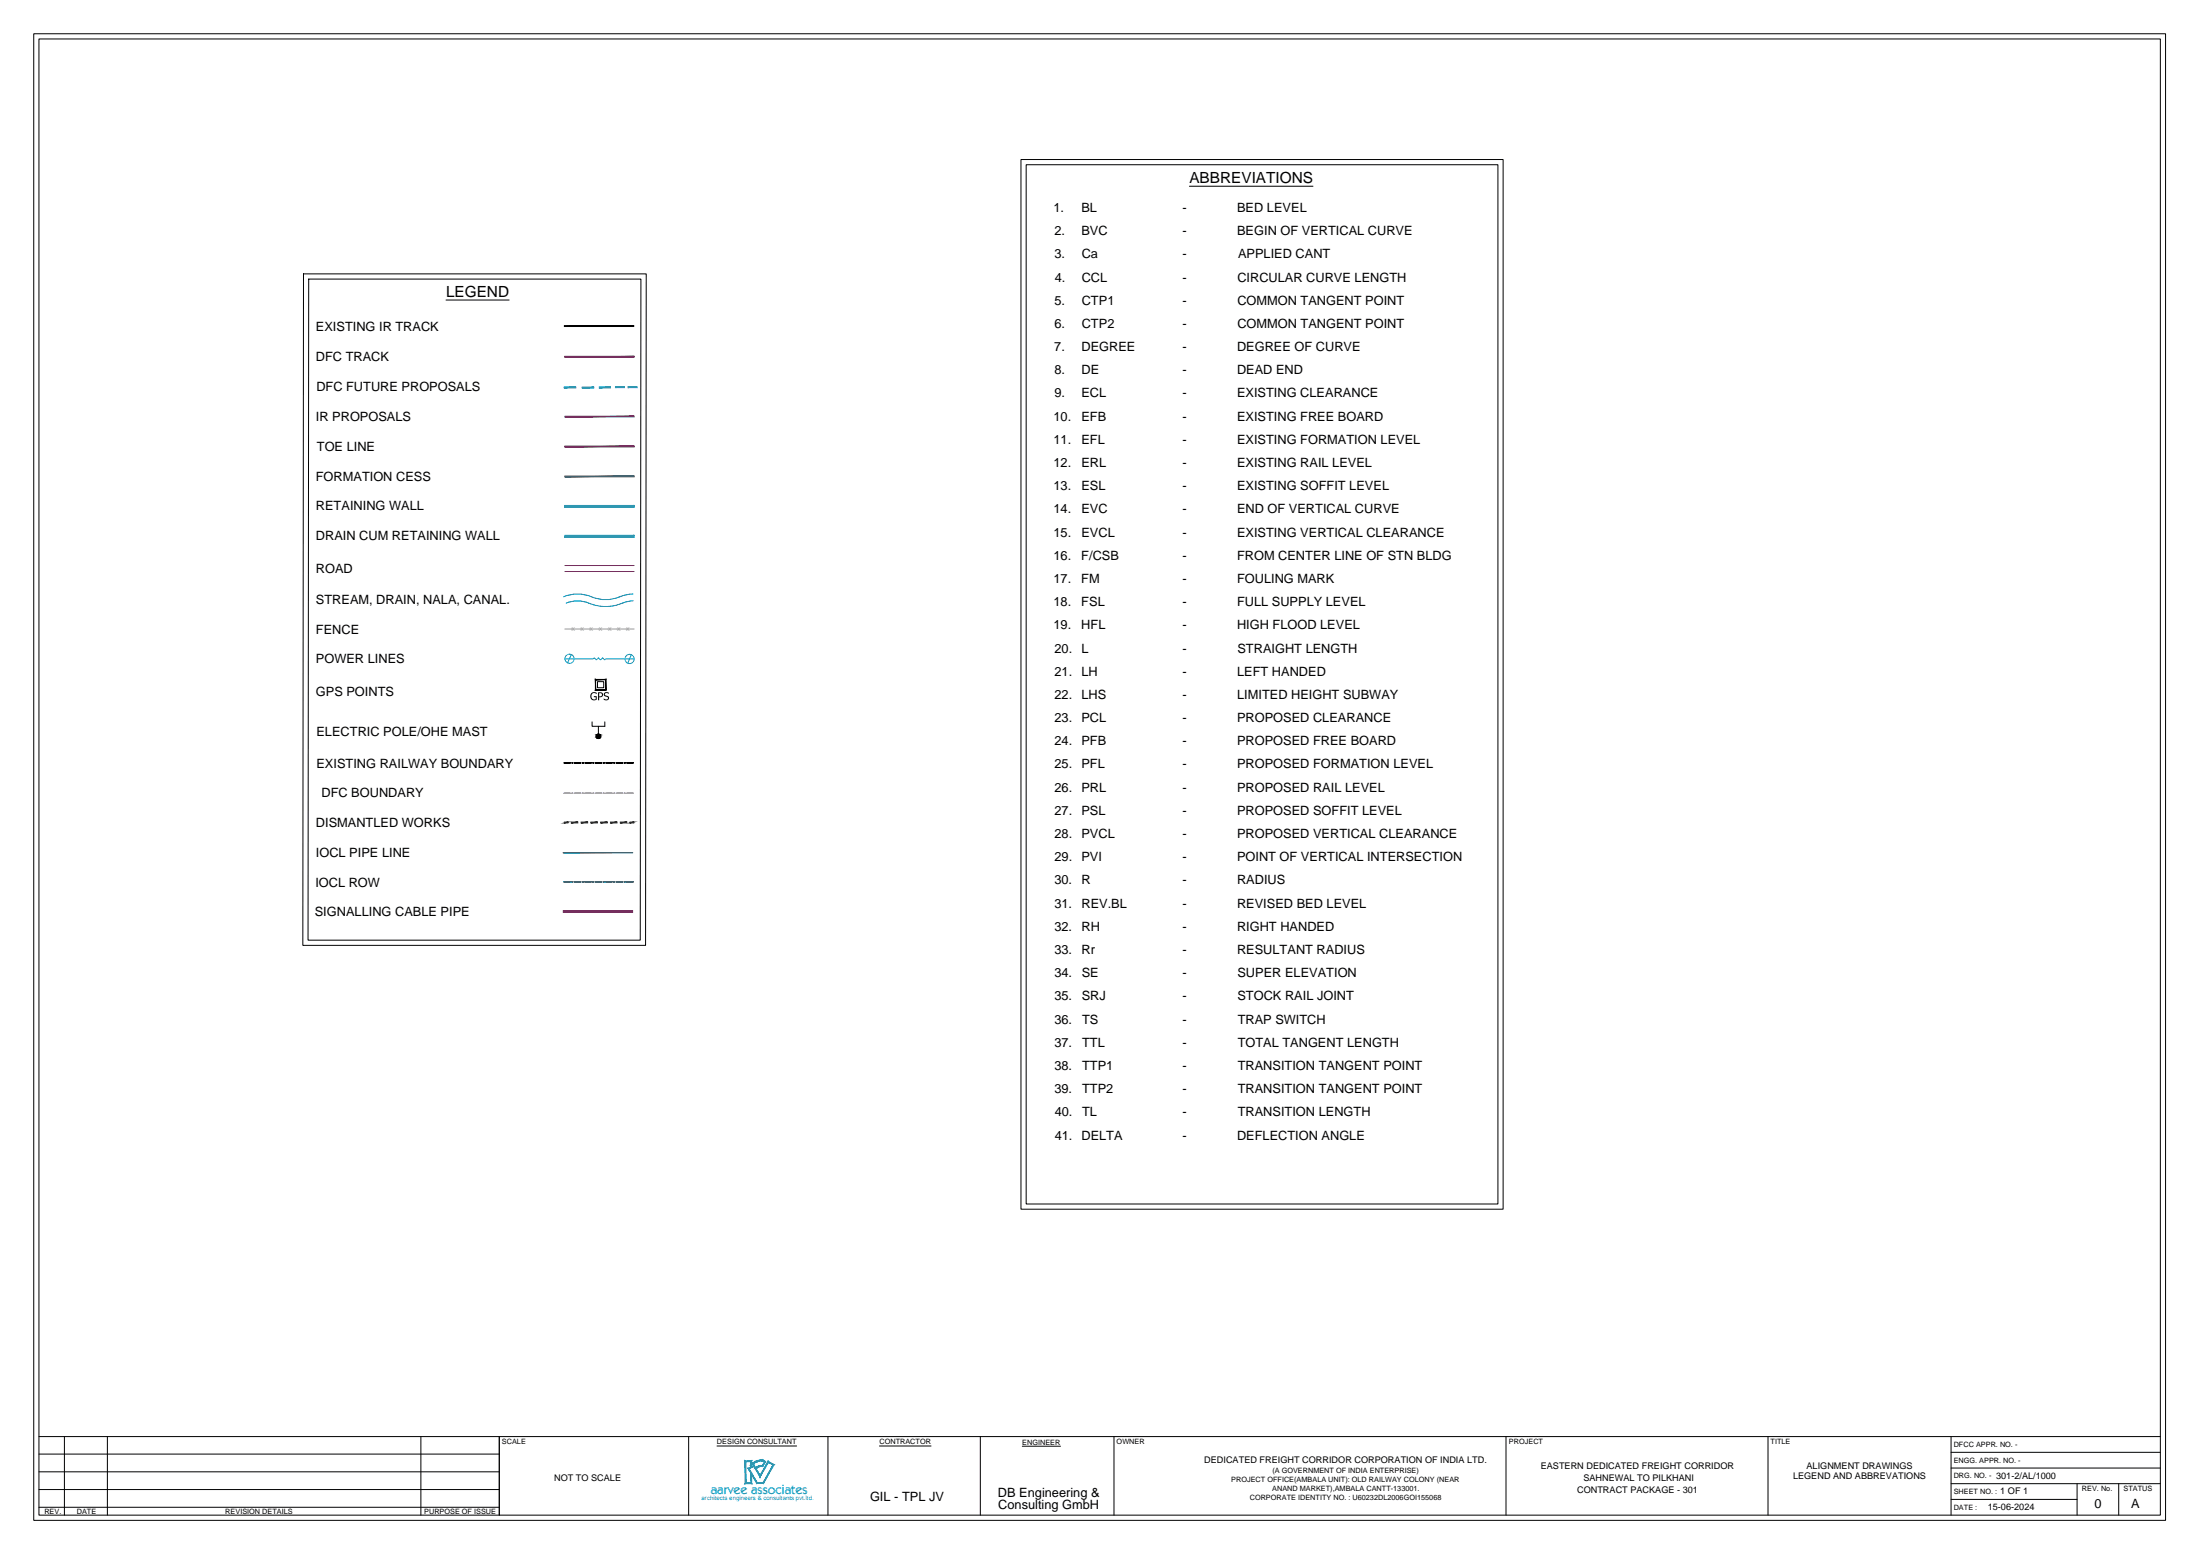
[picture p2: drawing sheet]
<svg xmlns="http://www.w3.org/2000/svg" width="841mm" height="594mm" viewBox="0 0 841 594" stroke-linecap="round" stroke-linejoin="round" font-family="sans-serif">
<!-- layer: A1_TEMPLATE1$0$title -->
<g fill="none" stroke="#000" stroke-width=".38">
<path d="M12.9 12.9h815v567.9h-815zM14.9 14.9h811v564h-811zM14.9 548.8h811M425.9 548.8v30.1M575.7 548.8v30.1M675.9 548.8v30.1M745.9 548.8v30.1M745.9 554.8h80M745.9 560.9h80M745.9 566.8h80M745.9 572.8h48.1M794 566.8v12.1"/>
<path d="M809.9 566.8v12.1"/>
</g>
<!-- layer: title -->
<g fill="none" stroke="#000" stroke-width=".38">
<path d="M454.7 71.1h47.2M14.9 555.5h176M24.6 548.8v30.1M41 548.8v30.1M160.9 548.8v30.1M190.9 548.8v30.1M263.3 548.8v30.1M274.1 552.4h30.4M316.5 548.8v30.1M336.2 552.4h19.7M374.8 548.8v30.1M390.8 552.5h14.6"/>
<path d="M14.9 569.1h176M14.9 575.8h176M14.9 562.3h176"/>
</g>
<!-- layer: rvlogo -->
<g fill="#00a5dd" stroke="#00a5dd" stroke-width=".38">
<path d="M287 562.8l.3 4v-4zM287 562.8l.3 4-.3-.3zM284.8 566.8h2.5l-.3-.3zM284.8 566.8l.3-.3h1.9zM284.8 558.1v8.7l.3-.3zM284.8 558.1l.3 .3v8.1zM284.8 558.1l.3 .3 2.2-.3zM285.1 558.4l2.2-.3-.3 .3zM287 558.4l.3 2.1v-2.4zM287 558.4l.3 2.1h-.3z"/>
<path d="M285.9 560.9l3.6 5.5-3.1-5.3zM285.9 560.9l3.6 5.5-.2 .3zM289.5 566.4l-.2 .3 2.4-.3zM289.3 566.7l2.4-.3 .1 .3zM295.5 559.7l-3.8 6.7 .1 .3zM295.5 559.7l.4-.1-4.1 7.1zM293.8 558.7l1.7 1 .4-.1zM293.7 558.3l2.2 1.3-2.1-.9zM293.7 558.3l-3.2 6 3.3-5.6zM293.7 558.3l-3.2 6v-.7zM288.2 560.2l2.3 4.1v-.7zM288.3 559.8l2.2 3.8-2.3-3.4zM286.4 561.1l1.8-.9 .1-.4zM285.9 560.9l2.4-1.1-1.9 1.3z"/>
<path d="M290.7 559.9h.8v.4zM290.7 559.9l.1 .4h.7zM290 560.1l.7-.2 .1 .4zM290 560.1l.1 .3 .7-.1zM289.3 560.4l.7-.3 .1 .3zM289.3 560.4l.2 .3 .6-.3zM288.7 560.9l.6-.5 .2 .3zM288.7 560.9l.3 .3 .5-.5z"/>
<path d="M292.4 558.3l-1.1 1.8 .2 .1zM292.4 558.3l.3 .2-1.2 1.7z"/>
<path d="M292 557.9l.6 .5-.2 .2zM292 557.9l-.2 .4 .6 .3zM291.2 557.8l.8 .1-.2 .4zM291.2 557.8v.3l.6 .2zM290.4 557.9l.8-.1v.3zM290.4 557.9l.1 .3 .7-.1z"/>
<path d="M289.5 558.1l.9-.3 .1 .4zM289.5 558.1l.1 .3 .9-.2zM288.6 558.4l.9-.3 .1 .3zM288.6 558.4l.2 .3 .8-.3zM287.8 558.9l.8-.5 .2 .3zM287.8 558.9l.2 .3 .8-.5zM287.1 559.5l.7-.6 .2 .3zM287.1 559.5l.2 .3 .7-.6z"/>
</g>
<!-- layer: LEGEND -->
<g fill="none" stroke="#000" stroke-width=".38">
<path d="M170.5 114.6h24.1M226.3 275.8v1.7h4.9v-1.7M228.8 277.5v3M242.1 291.4v.1"/>
<circle cx="228.8" cy="281.4" r=".83"/>
</g>
<g fill="#000" stroke="#000" stroke-width=".38">
<path d="M215.8 124.4v.3l26.5-.3zM215.8 124.7l26.5-.3v.3z"/>
<path d="M215.6 291.4h2.5zM215.6 291.5l2.5-.1z"/>
<path d="M218.6 291.4h.5zM218.6 291.5l.5-.1z"/>
<path d="M219.6 291.4h2.5zM219.6 291.5l2.5-.1z"/>
<path d="M222.6 291.4h.5zM222.6 291.5l.5-.1z"/>
<path d="M223.6 291.4h2.5zM223.6 291.5l2.5-.1z"/>
<path d="M226.6 291.4h.5zM226.6 291.5l.5-.1z"/>
<path d="M227.6 291.4h2.5zM227.6 291.5l2.5-.1z"/>
<path d="M228.7 280.5h.3zM228.5 280.5h.5z"/>
<path d="M228.5 280.5l.6 .1zM228.4 280.6h.7z"/>
<path d="M228.5 282.1h.5zM228.5 282.1h.3z"/>
<path d="M228.4 280.6l.9 .1zM228.2 280.7h1.1z"/>
<path d="M228.4 282.1h.7zM228.4 282.1h.6z"/>
<path d="M228.2 280.7h1.2zM228.2 280.7h1.2z"/>
<path d="M228.2 282h1.1zM228.2 282l.9 .1z"/>
<path d="M228.2 280.7l1.3 .2zM228.2 280.7l1.3 .2z"/>
<path d="M228.2 281.9h1.2zM228.2 281.9l1.1 .1z"/>
<path d="M228.1 280.9l1.5 .1zM228.1 280.9l1.5 .1z"/>
<path d="M228.1 281.8h1.4zM228.1 281.8l1.3 .1z"/>
<path d="M228 281l1.6 .2zM228 281l1.6 .2z"/>
<path d="M228 281.6h1.6zM228 281.6l1.5 .2z"/>
<path d="M228 281.2l1.6 .1zM228 281.2l1.6 .1z"/>
<path d="M228 281.3l1.6 .2zM228 281.3l1.6 .2z"/>
<path d="M228 281.5h1.6zM228 281.5l1.6 .1z"/>
<path d="M230.6 291.4h.5zM230.6 291.5l.5-.1z"/>
<path d="M231.6 291.4h2.5zM231.6 291.5l2.5-.1z"/>
<path d="M234.6 291.4h.5zM234.6 291.5l.5-.1z"/>
<path d="M235.6 291.4h2.5zM235.6 291.5l2.5-.1z"/>
<path d="M238.6 291.4h.5zM238.6 291.5l.5-.1z"/>
<path d="M239.6 291.4h2.5zM239.6 291.5l2.5-.1z"/>
</g>
<path d="M215.9 136.1v.4l26.5-.4zM215.9 136.5l26.5-.4v.4z" fill="#f00" stroke="#f00" stroke-width=".38"/>
<path d="M215.9 216.1h26.5M215.9 218.3h26.5" fill="none" stroke="#b85c00" stroke-width=".38"/>
<!-- layer: 0 -->
<path d="M390.3 60.9h184.3v401.1h-184.3zM392.3 62.9h180.3v397.1h-180.3zM116 104.6h131l-.2 256.6h-131zM118 106.6h127l-.2 252.6h-127z" fill="none" stroke="#000" stroke-width=".38"/>
<!-- layer: LEGEND -->
<g fill="#f0f" stroke="#f0f" stroke-width=".38">
<path d="M215.5 303h2.5zM215.5 303.1l2.5-.1z"/>
<path d="M218.5 303h.5zM218.5 303.1l.5-.1z"/>
<path d="M219.5 303h2.5zM219.5 303.1l2.5-.1z"/>
<path d="M222.5 303h.5zM222.5 303.1l.5-.1z"/>
<path d="M223.5 303h2.5zM223.5 303.1l2.5-.1z"/>
<path d="M226.5 303h.5zM226.5 303.1l.5-.1z"/>
<path d="M227.5 303h2.5zM227.5 303.1l2.5-.1z"/>
<path d="M230.5 303h.5zM230.5 303.1l.5-.1z"/>
<path d="M231.5 303h2.5zM231.5 303.1l2.5-.1z"/>
<path d="M234.5 303h.5zM234.5 303.1l.5-.1z"/>
<path d="M235.5 303h2.5zM235.5 303.1l2.5-.1z"/>
<path d="M238.5 303h.5zM238.5 303.1l.5-.1z"/>
<path d="M239.6 303h2.4zM239.6 303.1l2.4-.1z"/>
</g>
<path d="M242 303v.1" fill="none" stroke="#f0f" stroke-width=".38"/>
<!-- layer: 0 -->
<g fill="none" stroke="#00b8b8" stroke-width=".38">
<path d="M218.4 250l-1.4 3.2M241.4 250.1l-1.4 3.3"/>
<circle cx="217.7" cy="251.7" r="1.76"/>
<circle cx="240.7" cy="251.8" r="1.76"/>
</g>
<!-- layer: LEGEND -->
<path d="M225.1 230.4a11.2 11.2 0 0 0-8.7 0M226.1 228a13.8 13.8 0 0 0-10.7 0M242 226.9a18.8 18.8 0 0 0-7 1.8 13.8 13.8 0 0 1-8.8-.7M242 229.6l-3 .4a17.1 17.1 0 0 1-13.9 .4" fill="none" stroke="#00f" stroke-width=".38"/>
<path d="M215.9 240.3h26.5" fill="none" stroke="#989898" stroke-width=".38"/>
<path d="M215.9 251.7h10.9l.4-.4 .8 .8 .8-.8 .8 .8 .8-.8 .8 .8 .3-.4h10.9" fill="none" stroke="#00b8b8" stroke-width=".38"/>
<!-- layer: GPS -->
<g fill="#000">
<path d="M226 264.8l1.1-.4 1 .3v.5l-.7-.4-.8 .1-.5 .8 .1 1 .8 .5 .7-.1v-.8h-.7v-.3h1.1v1.3l-1.2 .3-.9-.4-.3-.9zM231 264.7l.8-.3 .9 .2v.5l-1.1-.3-.4 .4 .2 .5 1.4 .6v.6l-.5 .6-1.5-.2v-.5l1 .4 .6-.4-.2-.5-1.3-.5z"/>
<path d="M228.6 264.5l1.5 .1 .4 .5-.3 1-1.1 .3v1.1h-.5zM229.1 264.8v1.3l.8-.2 .2-.8z"/>
</g>
<path d="M228.4 260.4h2.4v2.3h-2.4z" fill="none" stroke="#000" stroke-width=".38"/>
<path d="M227.6 263.6h4zM227.6 263.6l3.9-.1zM227.6 259.6v4zM227.6 259.6l.1 3.9zM227.6 259.6h4zM227.7 259.7l3.9-.1zM231.6 259.6v4zM231.5 259.7l.1 3.9z" fill="#000" stroke="#000" stroke-width=".38"/>
<!-- layer: LEGEND -->
<g fill="#1c7200" stroke="#1c7200" stroke-width=".38">
<path d="M215.8 314.1v.3l1.3-.3zM215.8 314.4l1.3-.3v.3z"/>
<path d="M218.4 314.1v.3l2.5-.3zM218.4 314.4l2.5-.3v.3z"/>
<path d="M222.2 314.1v.3l2.4-.3zM222.2 314.4l2.4-.3v.3z"/>
<path d="M225.9 314.1v.3l2.5-.3zM225.9 314.4l2.5-.3v.3z"/>
<path d="M229.6 314.1v.3l2.5-.3zM229.6 314.4l2.5-.3v.3z"/>
<path d="M233.4 314.1v.3l2.5-.3zM233.4 314.4l2.5-.3v.3z"/>
<path d="M237.1 314.1v.3l2.5-.3zM237.1 314.4l2.5-.3v.3z"/>
<path d="M240.9 314.1v.3l1.4-.3zM240.9 314.4l1.4-.3v.3z"/>
</g>
<path d="M242.3 314.1v.3" fill="none" stroke="#1c7200" stroke-width=".38"/>
<path d="M215.9 159v.3l26.5-.3zM215.9 159.3l26.5-.3v.3z" fill="#7f00ff" stroke="#7f00ff" stroke-width=".38"/>
<path d="M215.9 170.4v.4l26.5-.4zM215.9 170.8l26.5-.4v.4z" fill="#723956" stroke="#723956" stroke-width=".38"/>
<path d="M215.9 181.8v.4l26.5-.4zM215.9 182.2l26.5-.4v.4z" fill="#5d4a95" stroke="#5d4a95" stroke-width=".38"/>
<path d="M222.6 147.9v.4l4.4-.4zM222.6 148.3l4.4-.4v.4z" fill="#00f" stroke="#00f" stroke-width=".38"/>
<path d="M215.9 193.1v.7l26.5-.7zM215.9 193.8l26.5-.7v.7z" fill="#005cb8" stroke="#005cb8" stroke-width=".38"/>
<g fill="#005672" stroke="#005672" stroke-width=".38">
<path d="M215.3 325.7h26.5zM215.3 325.8l26.5-.1z"/>
<path d="M215.5 336.9h2.5zM215.5 337l2.5-.1z"/>
<path d="M218.6 336.9h.5zM218.6 337l.5-.1z"/>
<path d="M219.5 336.9h2.6zM219.5 337l2.6-.1z"/>
<path d="M222.5 336.9h.5zM222.5 337l.5-.1z"/>
<path d="M223.5 336.9h2.5zM223.5 337l2.5-.1z"/>
<path d="M226.6 336.9h.5zM226.6 337l.5-.1z"/>
<path d="M227.5 336.9h2.5zM227.5 337l2.5-.1z"/>
<path d="M230.5 336.9h.5zM230.5 337l.5-.1z"/>
<path d="M231.5 336.9h2.5zM231.5 337l2.5-.1z"/>
<path d="M234.6 336.9h.5zM234.6 337l.5-.1z"/>
<path d="M235.5 336.9h2.5zM235.5 337l2.5-.1z"/>
<path d="M238.5 336.9h.5zM238.5 337l.5-.1z"/>
<path d="M239.6 336.9h2.4zM239.6 337l2.4-.1z"/>
</g>
<path d="M242 336.9v.1" fill="none" stroke="#005672" stroke-width=".38"/>
<path d="M215.9 204.5v.8l26.5-.8zM215.9 205.3l26.5-.8v.8z" fill="#008ab8" stroke="#008ab8" stroke-width=".38"/>
<path d="M215.3 347.9v.7l26.5-.7zM215.3 348.6l26.5-.7v.7z" fill="#b8005c" stroke="#b8005c" stroke-width=".38"/>
<g fill="#00f" stroke="#00f" stroke-width=".38">
<path d="M229.1 147.9v.3l4.4-.3zM229 148.2l4.4-.4v.4z"/>
<path d="M235.3 147.7v.4l3.4-.4zM235.3 148.1l3.4-.4v.4z"/>
<path d="M240.1 147.7v.4l3.4-.4zM240.1 148.1l3.4-.4v.4z"/>
<path d="M215.7 147.8v.4l4.4-.4zM215.7 148.2l4.4-.4v.4z"/>
</g>
<g font-size="5.9">
<text x="454.7" y="69.9">ABBREVIATIONS</text>
<text x="170.5" y="113.4">LEGEND</text>
</g>
<text font-size="5" fill="#00a5dd" x="271.8" y="570.7">aarvee associates</text>
<g font-size="4.9">
<text x="402.7" y="81.1">1.</text>
<text x="413.4" y="81.1">BL</text>
<text x="452.1" y="81.1">-</text>
<text x="472.9" y="81.1">BED LEVEL</text>
<text x="403.1" y="89.9">2.</text>
<text x="413.4" y="89.9">BVC</text>
<text x="452.1" y="89.9">-</text>
<text x="472.9" y="89.9">BEGIN OF VERTICAL CURVE</text>
<text x="403.1" y="98.7">3.</text>
<text x="413.5" y="98.7">Ca</text>
<text x="452.1" y="98.7">-</text>
<text x="473.3" y="98.7">APPLIED CANT</text>
<text x="403.2" y="107.6">4.</text>
<text x="413.5" y="107.6">CCL</text>
<text x="452.1" y="107.6">-</text>
<text x="473" y="107.6">CIRCULAR CURVE LENGTH</text>
<text x="403.1" y="116.5">5.</text>
<text x="413.5" y="116.5">CTP1</text>
<text x="452.1" y="116.5">-</text>
<text x="473" y="116.5">COMMON TANGENT POINT</text>
<text x="403.1" y="125.3">6.</text>
<text x="413.5" y="125.3">CTP2</text>
<text x="452.1" y="125.3">-</text>
<text x="473" y="125.3">COMMON TANGENT POINT</text>
<text x="120.8" y="126.4">EXISTING IR TRACK</text>
<text x="120.8" y="137.9">DFC TRACK</text>
<text x="403" y="134.2">7.</text>
<text x="413.4" y="134.2">DEGREE</text>
<text x="452.1" y="134.2">-</text>
<text x="472.9" y="134.2">DEGREE OF CURVE</text>
<text x="403.1" y="143">8.</text>
<text x="413.4" y="143">DE</text>
<text x="452.1" y="143">-</text>
<text x="472.9" y="143">DEAD END</text>
<text x="120.9" y="149.5">DFC FUTURE PROPOSALS</text>
<text x="403.1" y="151.8">9.</text>
<text x="413.4" y="151.8">ECL</text>
<text x="452.1" y="151.8">-</text>
<text x="472.9" y="151.8">EXISTING CLEARANCE</text>
<text x="120.8" y="160.7">IR PROPOSALS</text>
<text x="402.7" y="160.7">10.</text>
<text x="413.4" y="160.7">EFB</text>
<text x="452.1" y="160.7">-</text>
<text x="472.9" y="160.7">EXISTING FREE BOARD</text>
<text x="121.1" y="172.3">TOE LINE</text>
<text x="402.7" y="169.6">11.</text>
<text x="413.4" y="169.6">EFL</text>
<text x="452.1" y="169.6">-</text>
<text x="472.9" y="169.6">EXISTING FORMATION LEVEL</text>
<text x="402.7" y="178.4">12.</text>
<text x="413.4" y="178.4">ERL</text>
<text x="452.1" y="178.4">-</text>
<text x="472.9" y="178.4">EXISTING RAIL LEVEL</text>
<text x="120.7" y="183.9">FORMATION CESS</text>
<text x="402.7" y="187.3">13.</text>
<text x="413.4" y="187.3">ESL</text>
<text x="452.1" y="187.3">-</text>
<text x="472.9" y="187.3">EXISTING SOFFIT LEVEL</text>
<text x="120.8" y="195">RETAINING WALL</text>
<text x="402.7" y="196.2">14.</text>
<text x="413.4" y="196.2">EVC</text>
<text x="452.1" y="196.2">-</text>
<text x="472.9" y="196.2">END OF VERTICAL CURVE</text>
<text x="120.8" y="206.4">DRAIN CUM RETAINING WALL</text>
<text x="402.7" y="205">15.</text>
<text x="413.4" y="205">EVCL</text>
<text x="452.1" y="205">-</text>
<text x="472.9" y="205">EXISTING VERTICAL CLEARANCE</text>
<text x="402.7" y="213.9">16.</text>
<text x="413.4" y="213.9">F/CSB</text>
<text x="452.1" y="213.9">-</text>
<text x="472.9" y="213.9">FROM CENTER LINE OF STN BLDG</text>
<text x="120.8" y="218.8">ROAD</text>
<text x="402.7" y="222.7">17.</text>
<text x="413.4" y="222.7">FM</text>
<text x="452.1" y="222.7">-</text>
<text x="472.9" y="222.7">FOULING MARK</text>
<text x="120.8" y="230.6">STREAM, DRAIN, NALA, CANAL.</text>
<text x="402.7" y="231.6">18.</text>
<text x="413.4" y="231.6">FSL</text>
<text x="452.1" y="231.6">-</text>
<text x="472.9" y="231.6">FULL SUPPLY LEVEL</text>
<text x="120.8" y="242">FENCE</text>
<text x="402.7" y="240.5">19.</text>
<text x="413.4" y="240.5">HFL</text>
<text x="452.1" y="240.5">-</text>
<text x="472.9" y="240.5">HIGH FLOOD LEVEL</text>
<text x="403.1" y="249.3">20.</text>
<text x="413.4" y="249.3">L</text>
<text x="452.1" y="249.3">-</text>
<text x="473.1" y="249.3">STRAIGHT LENGTH</text>
<text x="120.8" y="253.5">POWER LINES</text>
<text x="403.1" y="258.2">21.</text>
<text x="413.4" y="258.2">LH</text>
<text x="452.1" y="258.2">-</text>
<text x="472.9" y="258.2">LEFT HANDED</text>
<text x="120.8" y="265.8">GPS POINTS</text>
<text x="403.1" y="267">22.</text>
<text x="413.4" y="267">LHS</text>
<text x="452.1" y="267">-</text>
<text x="472.9" y="267">LIMITED HEIGHT SUBWAY</text>
<text x="403.1" y="275.8">23.</text>
<text x="413.4" y="275.8">PCL</text>
<text x="452.1" y="275.8">-</text>
<text x="472.9" y="275.8">PROPOSED CLEARANCE</text>
<text x="121" y="281.1">ELECTRIC POLE/OHE MAST</text>
<text x="403.1" y="284.7">24.</text>
<text x="413.4" y="284.7">PFB</text>
<text x="452.1" y="284.7">-</text>
<text x="472.9" y="284.7">PROPOSED FREE BOARD</text>
<text x="121" y="293.3">EXISTING RAILWAY BOUNDARY</text>
<text x="403.1" y="293.6">25.</text>
<text x="413.4" y="293.6">PFL</text>
<text x="452.1" y="293.6">-</text>
<text x="472.9" y="293.6">PROPOSED FORMATION LEVEL</text>
<text x="122.9" y="304.6">DFC BOUNDARY</text>
<text x="403.1" y="302.5">26.</text>
<text x="413.4" y="302.5">PRL</text>
<text x="452.1" y="302.5">-</text>
<text x="472.9" y="302.5">PROPOSED RAIL LEVEL</text>
<text x="403.1" y="311.3">27.</text>
<text x="413.4" y="311.3">PSL</text>
<text x="452.1" y="311.3">-</text>
<text x="472.9" y="311.3">PROPOSED SOFFIT LEVEL</text>
<text x="120.8" y="316">DISMANTLED WORKS</text>
<text x="403.1" y="320.2">28.</text>
<text x="413.4" y="320.2">PVCL</text>
<text x="452.1" y="320.2">-</text>
<text x="472.9" y="320.2">PROPOSED VERTICAL CLEARANCE</text>
<text x="120.8" y="327.4">IOCL PIPE LINE</text>
<text x="403.1" y="329">29.</text>
<text x="413.4" y="329">PVI</text>
<text x="452.1" y="329">-</text>
<text x="472.9" y="329">POINT OF VERTICAL INTERSECTION</text>
<text x="120.6" y="338.7">IOCL ROW</text>
<text x="403.1" y="337.9">30.</text>
<text x="413.4" y="337.9">R</text>
<text x="452.1" y="337.9">-</text>
<text x="472.9" y="337.9">RADIUS</text>
<text x="403.1" y="346.8">31.</text>
<text x="413.4" y="346.8">REV.BL</text>
<text x="452.1" y="346.8">-</text>
<text x="472.9" y="346.8">REVISED BED LEVEL</text>
<text x="120.3" y="350">SIGNALLING CABLE PIPE</text>
<text x="403.1" y="355.6">32.</text>
<text x="413.4" y="355.6">RH</text>
<text x="452.1" y="355.6">-</text>
<text x="472.9" y="355.6">RIGHT HANDED</text>
<text x="403.1" y="364.5">33.</text>
<text x="413.4" y="364.5">Rr</text>
<text x="452.1" y="364.5">-</text>
<text x="472.9" y="364.5">RESULTANT RADIUS</text>
<text x="403.1" y="373.4">34.</text>
<text x="413.5" y="373.4">SE</text>
<text x="452.1" y="373.4">-</text>
<text x="473.1" y="373.4">SUPER ELEVATION</text>
<text x="403.1" y="382.2">35.</text>
<text x="413.5" y="382.2">SRJ</text>
<text x="452.1" y="382.2">-</text>
<text x="473.1" y="382.2">STOCK RAIL JOINT</text>
<text x="403.1" y="391.1">36.</text>
<text x="413.7" y="391.1">TS</text>
<text x="452.1" y="391.1">-</text>
<text x="473.1" y="391.1">TRAP SWITCH</text>
<text x="403.1" y="400">37.</text>
<text x="413.7" y="400">TTL</text>
<text x="452.1" y="400">-</text>
<text x="473.1" y="400">TOTAL TANGENT LENGTH</text>
<text x="403.1" y="408.8">38.</text>
<text x="413.7" y="408.8">TTP1</text>
<text x="452.1" y="408.8">-</text>
<text x="473.1" y="408.8">TRANSITION TANGENT POINT</text>
<text x="403.1" y="417.7">39.</text>
<text x="413.7" y="417.7">TTP2</text>
<text x="452.1" y="417.7">-</text>
<text x="473.1" y="417.7">TRANSITION TANGENT POINT</text>
<text x="403.2" y="426.5">40.</text>
<text x="413.7" y="426.5">TL</text>
<text x="452.1" y="426.5">-</text>
<text x="473.1" y="426.5">TRANSITION LENGTH</text>
<text x="403.2" y="435.4">41. DELTA</text>
<text x="452.1" y="435.4">-</text>
<text x="472.9" y="435.4">DEFLECTION ANGLE</text>
<text x="332.6" y="573.4">GIL - TPL JV</text>
<text x="381.5" y="571.7">DB Engineering &amp;</text>
<text x="381.6" y="576.5">Consulting GmbH</text>
<text x="800.6" y="576.1">0</text>
<text x="814.6" y="576.1">A</text>
</g>
<g font-size="3.5">
<text x="460.4" y="559.1">DEDICATED FREIGHT CORRIDOR CORPORATION OF INDIA LTD.</text>
<text x="589" y="561.4">EASTERN DEDICATED FREIGHT CORRIDOR</text>
<text x="690.6" y="561.1">ALIGNMENT DRAWINGS</text>
<text x="211.8" y="565.6">NOT TO SCALE</text>
<text x="605.3" y="565.9">SAHNEWAL TO PILKHANI</text>
<text x="685.4" y="565.1">LEGEND AND ABBREVATIONS</text>
<text x="763.1" y="565.1">301-2/AL/1000</text>
<text x="602.9" y="570.3">CONTRACT PACKAGE - 301</text>
<text x="764.7" y="570.9">1 OF 1</text>
<text x="759.9" y="576.8">15-06-2024</text>
</g>
<g font-size="2.8">
<text x="191.9" y="551.8">SCALE</text>
<text x="274.1" y="551.8">DESIGN CONSULTANT</text>
<text x="336.2" y="551.8">CONTRACTOR</text>
<text x="390.8" y="551.9">ENGINEER</text>
<text x="426.9" y="551.8">OWNER</text>
<text x="576.9" y="551.8">PROJECT</text>
<text x="676.9" y="551.8">TITLE</text>
<text x="746.9" y="552.9">DFCC APPR. NO. -</text>
<text x="486.4" y="562.6">(A GOVERNMENT OF INDIA ENTERPRISE)</text>
<text x="746.9" y="558.9">ENGG. APPR. NO. -</text>
<text x="470.7" y="566.2">PROJECT OFFICE(AMBALA UNIT): OLD RAILWAY COLONY (NEAR</text>
<text x="486.4" y="569.5">ANAND MARKET),AMBALA CANTT-133001.</text>
<text x="746.9" y="564.8">DRG. NO. -</text>
<text x="795.9" y="569.8">REV. No.</text>
<text x="811.8" y="569.8">STATUS</text>
<text x="477.8" y="572.9">CORPORATE IDENTITY NO. : U60232DL2006GOI155068</text>
<text x="746.9" y="570.9">SHEET NO. :</text>
<text x="17" y="578.3">REV.</text>
<text x="29.4" y="578.3">DATE</text>
<text x="86.1" y="578.3">REVISION DETAILS</text>
<text x="162.2" y="578.3">PURPOSE OF ISSUE</text>
<text x="746.9" y="576.9">DATE :</text>
</g>
<text font-size="2.3" fill="#00a5dd" x="268.2" y="573.1">architects engineers &amp; consultants pvt.ltd.</text>
<g font-size="2.1" fill="#989898">
<text x="218.4" y="241">X</text>
<text x="221.9" y="241">X</text>
<text x="225.4" y="241">X</text>
<text x="228.9" y="241">X</text>
<text x="232.4" y="241">X</text>
<text x="235.9" y="241">X</text>
<text x="239.4" y="241">X</text>
</g>
</svg>
